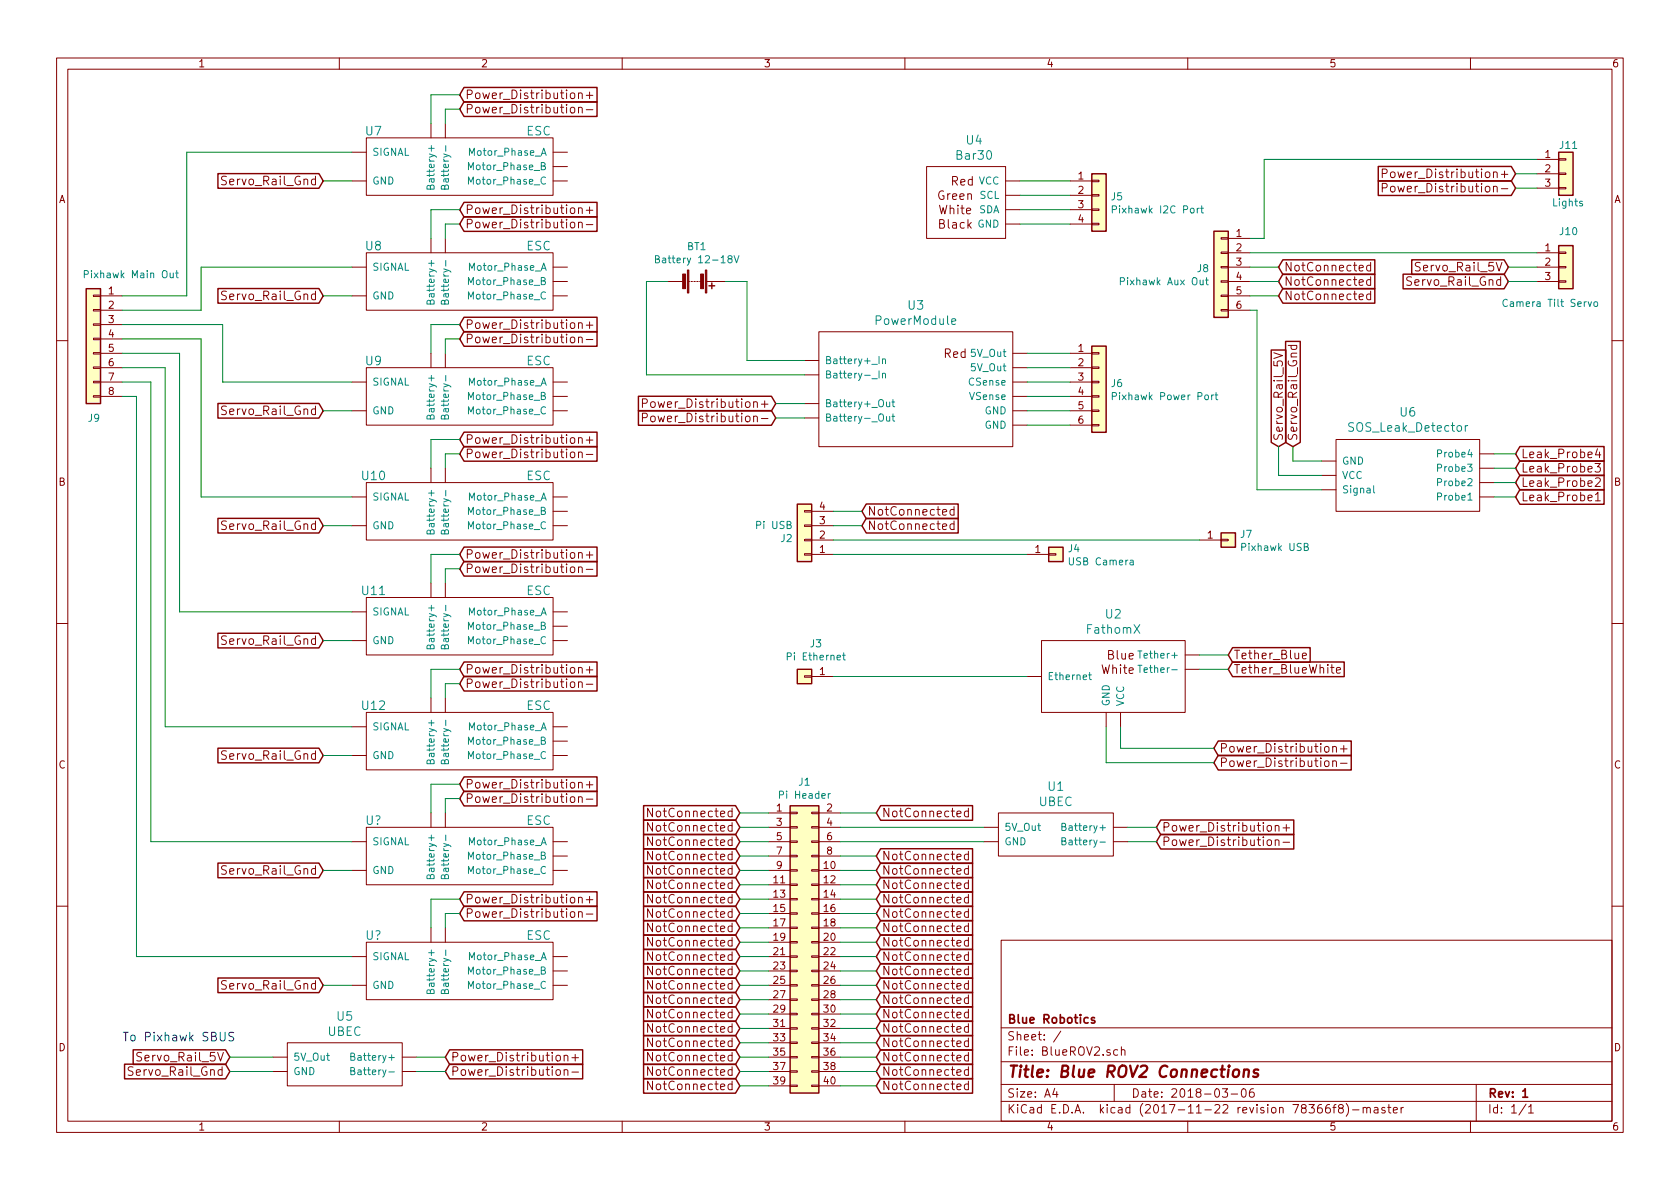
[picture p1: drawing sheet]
<svg xmlns="http://www.w3.org/2000/svg" width="297mm" height="210mm" viewBox="0 0 297 210" stroke-linecap="round" stroke-linejoin="round" font-family="sans-serif">
<g fill="none" stroke="#840000" stroke-width=".18">
<path d="M10 10.3h277v189.9h-277zM12 12.2h273v186.1h-273zM60 10.3v1.9M100.9 19.1l.2-.1 .5 .1v.6l-.1 .2-.4 .1-.2-.2zM102.3 16.6l.1-.1a.37 .37 0 0 1 .5 .1v.8M102.3 19.1l.1-.1a.37 .37 0 0 1 .5 .2v.8M102.3 16.4v1M102.3 19v1M103.7 16.9h1.1M103.7 19.4h1.1M104.2 16.3v1.1M110 10.3v1.9"/>
<path d="M160 10.3v1.9M210 10.3v1.9M260 10.3v1.9M40 31.2h-.6l-.2 .1v.4l.7 .3 .1 .4-.2 .3-.6-.1M62.2 32h2.6M62.2 26.9h2.6M64.8 24.4h33v10.1h-33zM76.2 21.8v2.6M78.7 21.8v2.6M97.8 32h2.5M97.8 26.9h2.5M97.8 29.5h2.5"/>
<path d="M100.9 39.4l.2-.1 .5 .1v.6l-.1 .2-.4 .1-.2-.1zM102.3 36.9l.1-.1a.37 .37 0 0 1 .5 .2v.8M102.3 39.4h.1a.37 .37 0 0 1 .5 .1v.8M102.3 36.7v1.1M102.3 39.3v1M103.7 37.2h1.1M103.7 39.7h1.1M104.2 36.6v1.2M163.8 29.5h14v12.7h-14zM177.8 32h2.5M177.8 34.5h2.5M177.8 37.1h2.5"/>
<path d="M177.8 39.6h2.5M189.2 32h3.8M189.2 34.5h3.8M189.2 37.1h3.8M189.2 39.6h3.8M193 39.5h1.3v.2h-1.3zM193 37h1.3v.2h-1.3zM193 34.4h1.3v.3h-1.3zM193 31.9h1.3v.2h-1.3zM244.4 30.7l.7-.1 .2-.2-.1-.4-.2-.1h-.6v1.5M244.4 33.2l.7-.1 .2-.2-.1-.3-.2-.2h-.6v1.6M245.9 33.1l.3-.2 .4 .2 .1 .5-.2 .3-.3 .1-.3-.2z"/>
<path d="M265.5 30.8h1.1M265.5 33.4h1.1M271.8 28.2h3.8M271.8 30.7h3.8M271.8 33.3h3.8M275.6 33.1h1.3v.3h-1.3zM275.6 30.6h1.3v.3h-1.3zM275.6 28.1h1.3v.2h-1.3zM16.5 59.8h1.3v.3h-1.3zM16.5 57.3h1.3v.2h-1.3zM16.5 54.7h1.3v.3h-1.3zM16.5 52.2h1.3v.2h-1.3z"/>
<path d="M17.8 52.3h3.8M17.8 54.9h3.8M17.8 57.4h3.8M17.8 59.9h3.8M40 51.6l-.6-.1-.2 .1v.5l.7 .2 .1 .4-.2 .3-.6-.1M62.2 52.3h2.6M62.2 47.2h2.6M64.8 44.7h33v10.2h-33zM76.2 42.2v2.5M78.7 42.2v2.5M97.8 52.3h2.5M97.8 47.2h2.5"/>
<path d="M97.8 49.8h2.5M100.9 59.7l.2-.1 .5 .1v.6l-.1 .2-.4 .1-.2-.1zM102.3 57.2l.1-.1a.37 .37 0 0 1 .5 .2v.8M102.3 59.7h.1a.37 .37 0 0 1 .5 .1v.8M102.3 57.1v1M102.3 59.6v1M103.7 57.5h1.1M104.2 56.9v1.2M118.1 49.8h2.5M121.7 49.8h.2M122.2 49.8h.2M122.7 49.8h.2"/>
<path d="M123.2 49.8h.2M123.7 49.8h.3M125 49.8h3.3M144.8 58.7h34.3v20.3h-34.3zM215.9 54.7h1.3v.3h-1.3zM215.9 52.2h1.3v.2h-1.3zM215.9 49.7h1.3v.2h-1.3zM215.9 47.1h1.3v.3h-1.3zM215.9 44.6h1.3v.2h-1.3zM215.9 42h1.3v.3h-1.3zM217.2 52.3h3.8M217.2 54.9h3.8"/>
<path d="M217.2 42.2h3.8M217.2 44.7h3.8M217.2 47.2h3.8M217.2 49.8h3.8M242.3 47l-.4-.1-.3 .3v.4l.2 .2h.5M242.3 49.5l-.4-.1-.3 .3v.5l.2 .2h.5M242.3 52.1l-.4-.1-.3 .3v.4l.2 .2h.5M242.3 46.4v1.5M242.3 48.9v1.6M242.3 51.5v1.5M249.6 49l-.6-.1-.2 .2v.4l.7 .3 .1 .4-.3 .3-.6-.1M251.1 46.5l-.6-.1-.2 .1v.5l.7 .3 .1 .3-.3 .3-.6-.1"/>
<path d="M271.8 44.7h3.8M271.8 47.2h3.8M271.8 49.8h3.8M275.6 49.7h1.3v.2h-1.3zM275.6 47.1h1.3v.3h-1.3zM275.6 44.6h1.3v.2h-1.3zM10 60.2h2M16.5 70h1.3v.2h-1.3zM16.5 67.4h1.3v.3h-1.3zM16.5 64.9h1.3v.2h-1.3zM16.5 62.4h1.3v.2h-1.3zM17.8 62.5h3.8"/>
<path d="M17.8 65h3.8M17.8 67.6h3.8M17.8 70.1h3.8M40 71.9l-.6-.1-.2 .1v.5l.7 .3 .1 .3-.2 .3-.6-.1M62.2 67.6h2.6M62.2 72.6h2.6M64.8 65h33v10.2h-33zM76.2 62.5v2.5M78.7 62.5v2.5M97.8 67.6h2.5M97.8 70.1h2.5M97.8 72.6h2.5"/>
<path d="M102.3 77.5h.1a.37 .37 0 0 1 .5 .1v.8M102.3 77.4v1M102.3 79.9v1M103.7 60h1.1M103.7 77.8h1.1M104.2 77.2v1.2M113.6 71.3l.7-.1 .2-.2-.1-.3-.2-.2h-.6v1.6M113.6 73.9l.7-.1 .2-.2-.1-.4-.2-.1h-.6v1.5M115.1 73.7l.2-.1 .5 .1v.6l-.1 .2-.4 .1-.2-.2zM134.6 71.5h1.2M134.6 74h1.2M142.2 63.7h2.6"/>
<path d="M142.2 71.4h2.6M142.2 66.3h2.6M142.2 73.9h2.6M179.1 62.5h2.5M179.1 65h2.5M179.1 67.6h2.5M179.1 70.1h2.5M179.1 72.6h2.5M179.1 75.2h2.5M189.2 62.5h3.8M189.2 65h3.8M189.2 67.6h3.8"/>
<path d="M189.2 70.1h3.8M189.2 72.6h3.8M189.2 75.2h3.8M193 75.1h1.3v.2h-1.3zM193 72.5h1.3v.3h-1.3zM193 70h1.3v.2h-1.3zM193 67.4h1.3v.3h-1.3zM193 64.9h1.3v.2h-1.3zM193 62.4h1.3v.2h-1.3zM225.2 62.4l1.5 .5-1.5 .5M227.8 61.1h1.5M228.3 61.1v.4l.1 .2h.7a.48 .48 0 0 0 .1-.6"/>
<path d="M236.2 77.7h25.4v12.7h-25.4zM282.4 79.3l-.3 1.1h.9M282.8 79.9v1M285 60.2h2M40 92.2l-.6-.1-.2 .1v.5l.7 .3 .1 .3-.2 .3h-.6M62.2 93h2.6M62.2 87.9h2.6M64.8 85.3h33v10.2h-33zM76.2 82.8v2.5M78.7 82.8v2.5M97.8 93h2.5M97.8 90.4h2.5"/>
<path d="M97.8 87.9h2.5M100.9 80.1l.2-.2 .5 .2v.5l-.1 .3h-.4l-.2-.1zM102.3 80.1l.1-.1a.37 .37 0 0 1 .5 .1v.8M102.3 97.8h.1a.37 .37 0 0 1 .5 .1v.8M102.3 97.7v1M103.7 80.4h1.1M103.7 98.1h1.1M104.2 97.6v1.1M142.2 90.3h1.3v.2h-1.3zM142.2 92.8h1.3v.3h-1.3zM142.2 95.4h1.3v.2h-1.3zM142.2 97.9h1.3v.3h-1.3z"/>
<path d="M143.5 98h3.8M143.5 95.5h3.8M143.5 93h3.8M143.5 90.4h3.8M168.7 92.7l-.5-.1-.2 .3v.4l.1 .3h.6M168.7 90.2l-.5-.1-.2 .3v.4l.1 .2h.6M168.7 89.6v1.5M168.7 92.1v1.5M181.6 98h3.8M185.4 97.9h1.3v.3h-1.3zM212.1 95.5h3.8M215.9 95.4h1.3v.2h-1.3z"/>
<path d="M233.7 81.5h2.5M233.7 86.6h2.5M233.7 84.1h2.5M261.6 87.9h2.6M261.6 85.3h2.6M261.6 82.8h2.6M261.6 80.3h2.6M282 82h1l-.6 .5 .5 .2v.6l-.2 .2h-.5l-.2-.2M282.1 87.5l.4-.5v1.6M282.1 84.6l.6-.1 .2 .1 .1 .3-1 1.1h1M282.1 88.6h.9M10 110.3h2"/>
<path d="M40 112.5l-.6-.1-.2 .2v.4l.7 .3 .1 .4-.2 .3-.6-.1M62.2 113.3h2.6M62.2 108.2h2.6M64.8 105.7h33v10.1h-33zM76.2 103.1v2.6M78.7 103.1v2.6M97.8 113.3h2.5M97.8 108.2h2.5M97.8 110.7h2.5M100.9 100.4l.2-.2 .5 .2v.6l-.1 .2-.4 .1-.2-.2zM102.3 100.4l.1-.1a.37 .37 0 0 1 .5 .2v.8M102.3 118.2l.1-.1a.37 .37 0 0 1 .5 .1v.8"/>
<path d="M102.3 100.2v1.1M102.3 118v1M103.7 100.7h1.1M103.7 118.5h1.1M104.2 117.9v1.1M142.2 119.5h1.3v.3h-1.3zM143.5 119.6h3.8M181.6 119.6h2.5M184.1 113.3h25.4v12.7h-25.4zM209.5 115.8h2.6M209.5 118.4h2.6M230.3 116l.7-.2-.1-.2-.4-.1-.2 .2 .1 .7h.5"/>
<path d="M235.3 118h.6M235.5 117.5v1.3l.1 .2h.3M236.3 118.5l.7-.1v-.3l-.5-.1-.2 .2 .1 .8h.6M285 110.3h2M40 132.8h-.6l-.2 .1v.4l.7 .3 .1 .4-.2 .3-.6-.1M62.2 133.6h2.6M62.2 128.5h2.6M64.8 126h33v10.1h-33zM76.2 123.4v2.6M78.7 123.4v2.6M97.8 133.6h2.5M97.8 128.5h2.5"/>
<path d="M97.8 131.1h2.5M100.9 120.7l.2-.1 .5 .1v.6l-.1 .2-.4 .1-.2-.2zM102.3 120.7l.1-.1a.37 .37 0 0 1 .5 .2v.8M102.3 138.5l.1-.1a.37 .37 0 0 1 .5 .2v.8M102.3 120.6v1M102.3 138.3v1.1M103.7 121h1.1M103.7 138.8h1.1M104.2 138.2v1.2M195.6 126v2.5M198.1 126v2.5M234.3 134.7l.2-.2 .4 .2 .1 .5-.2 .3-.3 .1-.2-.2z"/>
<path d="M235.6 132.1h.1a.37 .37 0 0 1 .6 .1v.8M235.6 134.7l.1-.1a.37 .37 0 0 1 .6 .1v.9M235.6 132v1M235.6 134.5v1.1M237 132.4h1.2M237 135h1.2M237.6 131.8v1.2M40 153.2l-.6-.1-.2 .1v.5l.7 .2 .1 .4-.2 .3-.6-.1M62.2 148.8h2.6M62.2 153.9h2.6M64.8 146.3h33v10.2h-33zM76.2 143.8v2.5"/>
<path d="M78.7 143.8v2.5M97.8 148.8h2.5M97.8 151.4h2.5M97.8 153.9h2.5M100.9 141l.2-.1 .5 .1v.6l-.1 .2-.4 .1-.2-.1zM102.3 141h.1a.37 .37 0 0 1 .5 .1v.8M102.3 158.8l.1-.1a.37 .37 0 0 1 .5 .2v.8M102.3 140.9v1M102.3 158.7v1M103.7 141.3h1.1M103.7 159.1h1.1M104.2 158.5v1.2"/>
<path d="M115.4 142.9v1.5l-.9-1.5v1.5M115.4 145.5v1.5l-.9-1.5v1.5M115.4 148v1.5l-.9-1.5v1.5M115.4 150.5v1.6l-.9-1.6v1.6M115.4 153.1v1.5l-.9-1.5v1.5M115.4 155.6v1.5l-.9-1.5v1.5M115.4 158.2v1.5l-.9-1.5v1.5M135.9 143.8h3.8M135.9 146.3h3.8M135.9 148.8h3.8M135.9 151.4h3.8M135.9 153.9h3.8"/>
<path d="M135.9 156.5h3.8M135.9 159h3.8M139.7 158.9h1.3v.2h-1.3zM139.7 156.3h1.3v.3h-1.3zM139.7 153.8h1.3v.2h-1.3zM139.7 151.3h1.3v.2h-1.3zM139.7 148.7h1.3v.3h-1.3zM139.7 146.2h1.3v.2h-1.3zM139.7 143.6h1.3v.3h-1.3zM143.5 158.9h1.3v.2h-1.3zM143.5 156.3h1.3v.3h-1.3zM143.5 153.8h1.3v.2h-1.3z"/>
<path d="M143.5 151.3h1.3v.2h-1.3zM143.5 148.7h1.3v.3h-1.3zM143.5 146.2h1.3v.2h-1.3zM143.5 143.6h1.3v.3h-1.3zM144.8 143.8h3.8M144.8 146.3h3.8M144.8 148.8h3.8M144.8 151.4h3.8M144.8 153.9h3.8M144.8 156.5h3.8M144.8 159h3.8M171.2 158.7h-.4l-.3 .2v.5l.2 .2h.5"/>
<path d="M171.2 156.2l-.4-.1-.3 .3v.4l.2 .3h.5M171.2 153.7l-.4-.1-.3 .3v.4l.2 .2h.5M171.2 151.1l-.4-.1-.3 .3v.5l.2 .2h.5M171.2 143.5l-.4-.1-.3 .3v.4l.2 .3h.5M171.2 142.9v1.5M171.2 150.5v1.6M171.2 153.1v1.5M171.2 155.6v1.5M171.2 158.2v1.5M174 146.3h2.5M174 148.8h2.5M176.5 143.8h20.3v7.6h-20.3z"/>
<path d="M196.8 146.3h2.6M196.8 148.8h2.6M224.1 148.6l.2-.1 .5 .1v.6l-.1 .2-.4 .1-.2-.1zM225.5 146.1l.1-.1a.37 .37 0 0 1 .5 .2v.8M225.5 148.6h.1a.37 .37 0 0 1 .5 .1v.8M225.5 146v1M225.5 148.5v1M226.8 146.4h1.2M226.8 148.9h1.2M227.4 145.8v1.2M10 160.2h2M40 173.5l-.6-.1-.2 .1v.5l.7 .3 .1 .3-.2 .3-.6-.1"/>
<path d="M62.2 169.2h2.6M62.2 174.2h2.6M64.8 166.6h33v10.2h-33zM76.2 164.1v2.5M78.7 164.1v2.5M97.8 169.2h2.5M97.8 171.7h2.5M97.8 174.2h2.5M100.9 161.3l.2-.1 .5 .1v.6l-.1 .2-.4 .1-.2-.1zM102.3 161.3h.1a.37 .37 0 0 1 .5 .1v.8M102.3 161.2v1M103.7 161.6h1.1"/>
<path d="M115.4 160.7v1.5l-.9-1.5v1.5M115.4 163.2v1.6l-.9-1.6v1.6M115.4 165.8v1.5l-.9-1.5v1.5M115.4 168.3v1.5l-.9-1.5v1.5M115.4 170.9v1.5l-.9-1.5v1.5M115.4 173.4v1.5l-.9-1.5v1.5M115.4 175.9v1.6l-.9-1.6v1.6M115.4 178.5v1.5l-.9-1.5v1.5M135.9 166.6h3.8M135.9 179.3h3.8M135.9 169.2h3.8M135.9 171.7h3.8"/>
<path d="M135.9 161.5h3.8M135.9 174.2h3.8M135.9 164.1h3.8M135.9 176.8h3.8M139.7 179.2h1.3v.2h-1.3zM139.7 176.7h1.3v.2h-1.3zM139.7 174.1h1.3v.3h-1.3zM139.7 171.6h1.3v.2h-1.3zM139.7 169h1.3v.3h-1.3zM139.7 166.5h1.3v.2h-1.3zM139.7 164h1.3v.2h-1.3zM139.7 161.4h1.3v.3h-1.3z"/>
<path d="M143.5 179.2h1.3v.2h-1.3zM143.5 176.7h1.3v.2h-1.3zM143.5 174.1h1.3v.3h-1.3zM143.5 171.6h1.3v.2h-1.3zM143.5 169h1.3v.3h-1.3zM143.5 166.5h1.3v.2h-1.3zM143.5 164h1.3v.2h-1.3zM143.5 161.4h1.3v.3h-1.3zM144.8 166.6h3.8M144.8 179.3h3.8M144.8 169.2h3.8M144.8 171.7h3.8"/>
<path d="M144.8 161.5h3.8M144.8 174.2h3.8M144.8 164.1h3.8M144.8 176.8h3.8M171.2 179.1l-.4-.1-.3 .3v.4l.2 .2h.5M171.2 176.5l-.4-.1-.3 .3v.5l.2 .2h.5M171.2 174l-.4-.1-.3 .3v.4l.2 .2h.5M171.2 171.4h-.4l-.3 .2v.5l.2 .2h.5M171.2 168.9l-.4-.1-.3 .3v.4l.2 .3h.5M171.2 166.4l-.4-.1-.3 .3v.4l.2 .2h.5M171.2 163.8l-.4-.1-.3 .3v.5l.2 .2h.5M171.2 161.3l-.4-.1-.3 .3v.4l.2 .2h.5"/>
<path d="M171.2 160.7v1.5M171.2 163.2v1.6M171.2 165.8v1.5M171.2 168.3v1.5M171.2 170.9v1.5M171.2 173.4v1.5M171.2 175.9v1.6M171.2 178.5v1.5M177 166.3h108v32h-108zM285 160.2h2M23.5 188.7l-.6-.1-.2 .2v.4l.7 .3 .1 .4-.3 .3-.5-.1M25 186.2l-.5-.1-.2 .1v.5l.6 .3 .1 .3-.2 .3-.6-.1"/>
<path d="M48.3 186.9h2.5M48.3 189.5h2.5M50.8 184.4h20.3v7.6h-20.3zM60 198.3v1.9M71.1 186.9h2.6M71.1 189.5h2.6M98.4 189.3l.2-.2 .4 .2 .1 .6-.1 .2-.4 .1-.2-.2zM99.7 186.7h.1a.37 .37 0 0 1 .6 .1v.8M99.7 189.3l.1-.1a.37 .37 0 0 1 .6 .2v.8M99.7 186.6v1M99.7 189.1v1.1M101.1 187h1.2"/>
<path d="M101.1 189.6h1.2M101.7 186.5v1.1M110 198.3v1.9M115.4 181v1.5l-.9-1.5v1.5M115.4 183.6v1.5l-.9-1.5v1.5M115.4 186.1v1.5l-.9-1.5v1.5M115.4 188.6v1.6l-.9-1.6v1.6M115.4 191.2v1.5l-.9-1.5v1.5M135.9 192h3.8M135.9 181.9h3.8M135.9 184.4h3.8M135.9 186.9h3.8"/>
<path d="M135.9 189.5h3.8M139.7 191.9h1.3v.2h-1.3zM139.7 189.4h1.3v.2h-1.3zM139.7 186.8h1.3v.3h-1.3zM139.7 184.3h1.3v.2h-1.3zM139.7 181.7h1.3v.3h-1.3zM143.5 191.9h1.3v.2h-1.3zM143.5 189.4h1.3v.2h-1.3zM143.5 186.8h1.3v.3h-1.3zM143.5 184.3h1.3v.2h-1.3zM143.5 181.7h1.3v.3h-1.3zM144.8 192h3.8"/>
<path d="M144.8 181.9h3.8M144.8 184.4h3.8M144.8 186.9h3.8M144.8 189.5h3.8M160 198.3v1.9M171.2 191.8l-.4-.1-.3 .3v.4l.2 .2h.5M171.2 189.2l-.4-.1-.3 .3v.5l.2 .2h.5M171.2 186.7l-.4-.1-.3 .3v.4l.2 .2h.5M171.2 184.1h-.4l-.3 .2v.5l.2 .2h.5M171.2 181.6l-.4-.1-.3 .3v.4l.2 .3h.5M171.2 181v1.5M171.2 183.6v1.5"/>
<path d="M171.2 186.1v1.5M171.2 188.6v1.6M171.2 191.2v1.5M177 194.8h108M177 191.8h108M177 187.8h108M177 181.8h108M186.5 192.5l-.4 1h1M186.8 193v1M187.6 182.3l-1.3 2M197 191.8v3M197.6 185.7l-.4-.1-.3 .3 .1 .6 .2 .1 .4-.1"/>
<path d="M198.3 185.7a.37 .37 0 0 1 .6 .1v.8M198.3 185.1v1.5M210 198.3v1.9M216.1 192.5h.9l-.4 .6 .4 .1v.7l-.2 .1-.7-.1M217.7 193.5h1.1M219.6 192.7l.4-.2a.94 .94 0 0 1 0 1.5 .82 .82 0 0 1-.4-1.3zM221.6 192.5a.59 .59 0 0 0-.7 .7l.1 .7 .2 .1 .5-.1 .1-.5-.2-.2-.4-.1-.3 .3M233.7 195.3a.59 .59 0 0 0-.8 .7l.1 .7 .2 .1 .5-.1 .1-.5-.1-.2-.5-.1-.3 .3M235.1 195.3a.59 .59 0 0 0-.7 .7v.7l.2 .1 .6-.1v-.5l-.1-.2-.5-.1-.2 .3M235.7 195.8h.5M236.2 195.3l-.3 .2v1.3M236.9 196l-.2-.3v-.2l.2-.2 .5 .1 .1 .2-.1 .2-.6 .2a.48 .48 0 0 0-.1 .7l.2 .1 .5-.1a.48 .48 0 0 0-.2-.7"/>
<path d="M238 195.1a1.79 1.79 0 0 1 0 2.3M239.1 196.3h1.2M241 196l.1-.1a.37 .37 0 0 1 .6 .1v.8M241 195.8v1M241.7 196l.2-.2 .3 .1 .1 .9M243 195.9h.6v.9M243.6 196.2l-.4 .1-.3 .2 .3 .3 .4-.1M244.9 195.9l-.4-.1-.2 .2 .1 .3 .5 .1v.3h-.6M245.4 195.8h.5M245.6 195.3v1.3l.3 .2M246.4 196.3l.7-.1-.1-.3-.4-.1-.2 .2v.7h.6M247.7 195.8v1"/>
<path d="M248.1 195.8l-.3 .2-.1 .1M260 198.3v1.9M261 191.8v6.5M269.8 195.2l-1.2 2M270.3 195.8l.4-.5v1.5M270.3 196.8h.8"/>
</g>
<path d="M193.5 180l-.3-.1-.2 .2v.3l.5 .1v.3h-.5M269.2 193l.5-.5v1.5M269.2 194h.9" fill="none" stroke="#840000" stroke-width=".3"/>
<path d="M218.3 189.2a.54 .54 0 0 1 .8 .3l-.1 .6a.56 .56 0 0 1-.5 .4 .56 .56 0 0 1-.5-.4v-.6zM220 189.3a.52 .52 0 0 1 .8 .1l-.1 1M220 189.1l-.2 1.3M222.5 189.2l-.5-.1-.2 .1-.1 .3 .2 .3 .5 .1 .1 .3-.2 .1-.2 .1-.5-.1" fill="none" stroke="#840000" stroke-width=".41"/>
<g fill="#ffffc2" stroke="#ffffc2" stroke-width=".18">
<path d="M193 61.2h2.6v15.2h-2.6z"/>
<path d="M193 30.7h2.6v10.2h-2.6z"/>
<path d="M15.2 51h2.6v20.4h-2.6z"/>
<path d="M214.6 40.9h2.6v15.2h-2.6z"/>
<path d="M275.6 43.4h2.5v7.6h-2.5z"/>
<path d="M275.6 26.9h2.5v7.6h-2.5z"/>
<path d="M139.7 142.5h5.1v50.8h-5.1z"/>
<path d="M141 89.1h2.5v10.2h-2.5z"/>
<path d="M141 118.4h2.5v2.5h-2.5z"/>
<path d="M185.4 96.8h2.6v2.5h-2.6z"/>
<path d="M215.9 94.2h2.5v2.6h-2.5z"/>
</g>
<g fill="none" stroke="#840000" stroke-width=".25">
<path d="M82 15.5h23.6v2.6h-23.6l-.7-1.3zM82 18h23.6v2.6h-23.6l-.7-1.3zM38.5 30.7h17.9l.7 1.3-.7 1.3h-17.9zM82 35.8h23.6v2.6h-23.6l-.7-1.3zM82 38.3h23.6v2.6h-23.6l-.7-1.3zM193 30.7h2.6v10.2h-2.6zM243.7 29.4h23.5l.8 1.3-.8 1.3h-23.5zM243.7 32h23.5l.8 1.3-.8 1.3h-23.5zM275.6 26.9h2.5v7.6h-2.5zM15.2 51h2.6v20.4h-2.6zM38.5 51h17.9l.7 1.3-.7 1.3h-17.9zM82 56.1h23.6v2.6h-23.6l-.7-1.3z"/>
<path d="M82 58.6h23.6v2.6h-23.6l-.7-1.3zM125.3 50.5h1.1M125.9 50v1M214.6 40.9h2.6v15.2h-2.6zM226.8 45.9h16.3v2.6h-16.3l-.7-1.3zM226.8 48.5h16.3v2.6h-16.3l-.7-1.3zM226.8 51h16.3v2.6h-16.3l-.7-1.3zM248.1 48.5h17.8l.8 1.3-.8 1.3h-17.8zM249.6 45.9h16.3l.8 1.3-.8 1.3h-16.3zM275.6 43.4h2.5v7.6h-2.5zM38.5 71.3h17.9l.7 1.3-.7 1.3h-17.9zM82 76.4h23.6v2.6h-23.6l-.7-1.3z"/>
<path d="M82 79h23.6v2.6h-23.6l-.7-1.3zM112.9 70.1h23.5l.8 1.3-.8 1.3h-23.5zM112.9 72.6h23.5l.8 1.3-.8 1.3h-23.5zM193 61.2h2.6v15.2h-2.6zM224.8 61.9h2.6v16.3l-1.3 .8-1.3-.8zM227.3 60.4h2.6v17.8l-1.3 .8-1.3-.8zM268.7 79h14.9v2.6h-14.9l-.7-1.3zM38.5 91.7h17.9l.7 1.3-.7 1.3h-17.9zM82 96.7h23.6v2.6h-23.6l-.7-1.3zM82 99.3h23.6v2.6h-23.6l-.7-1.3zM141 89.1h2.5v10.2h-2.5zM153.2 91.7h16.2v2.6h-16.2l-.8-1.3z"/>
<path d="M153.2 89.1h16.2v2.6h-16.2l-.8-1.3zM185.4 96.8h2.6v2.5h-2.6zM215.9 94.2h2.5v2.6h-2.5zM268.7 86.6h14.9v2.6h-14.9l-.7-1.3zM268.7 84h14.9v2.6h-14.9l-.7-1.3zM268.7 81.5h14.9v2.6h-14.9l-.7-1.3zM38.5 112h17.9l.7 1.3-.7 1.3h-17.9zM82 117.1h23.6v2.6h-23.6l-.7-1.3zM82 119.6h23.6v2.6h-23.6l-.7-1.3zM141 118.4h2.5v2.5h-2.5zM217.9 114.5h13.7v2.6h-13.7l-.7-1.3zM217.9 117.1h19.8v2.6h-19.8l-.7-1.3z"/>
<path d="M38.5 132.3h17.9l.7 1.3-.7 1.3h-17.9zM82 137.4h23.6v2.6h-23.6l-.7-1.3zM82 139.9h23.6v2.6h-23.6l-.7-1.3zM215.4 131h23.5v2.6h-23.5l-.8-1.3zM215.4 133.6h23.5v2.6h-23.5l-.8-1.3zM38.5 152.6h17.9l.7 1.3-.7 1.3h-17.9zM82 157.7h23.6v2.6h-23.6l-.7-1.3zM113.8 142.5h16.2l.8 1.3-.8 1.3h-16.2zM113.8 145h16.2l.8 1.3-.8 1.3h-16.2zM113.8 147.5h16.2l.8 1.3-.8 1.3h-16.2zM113.8 150.1h16.2l.8 1.3-.8 1.3h-16.2zM113.8 152.6h16.2l.8 1.3-.8 1.3h-16.2z"/>
<path d="M113.8 155.2h16.2l.8 1.3-.8 1.3h-16.2zM113.8 157.7h16.2l.8 1.3-.8 1.3h-16.2zM139.7 142.5h5.1v50.8h-5.1zM155.7 157.7h16.3v2.6h-16.3l-.8-1.3zM155.7 155.2h16.3v2.6h-16.3l-.8-1.3zM155.7 152.6h16.3v2.6h-16.3l-.8-1.3zM155.7 150.1h16.3v2.6h-16.3l-.8-1.3zM155.7 142.5h16.3v2.6h-16.3l-.8-1.3zM205.2 145h23.6v2.6h-23.6l-.7-1.3zM205.2 147.5h23.6v2.6h-23.6l-.7-1.3zM38.5 172.9h17.9l.7 1.3-.7 1.3h-17.9zM82 160.2h23.6v2.6h-23.6l-.7-1.3z"/>
<path d="M113.8 160.2h16.2l.8 1.3-.8 1.3h-16.2zM113.8 162.8h16.2l.8 1.3-.8 1.3h-16.2zM113.8 165.3h16.2l.8 1.3-.8 1.3h-16.2zM113.8 167.9h16.2l.8 1.3-.8 1.3h-16.2zM113.8 170.4h16.2l.8 1.3-.8 1.3h-16.2zM113.8 172.9h16.2l.8 1.3-.8 1.3h-16.2zM113.8 175.5h16.2l.8 1.3-.8 1.3h-16.2zM113.8 178h16.2l.8 1.3-.8 1.3h-16.2zM155.7 178h16.3v2.6h-16.3l-.8-1.3zM155.7 175.5h16.3v2.6h-16.3l-.8-1.3zM155.7 172.9h16.3v2.6h-16.3l-.8-1.3zM155.7 170.4h16.3v2.6h-16.3l-.8-1.3z"/>
<path d="M155.7 167.9h16.3v2.6h-16.3l-.8-1.3zM155.7 165.3h16.3v2.6h-16.3l-.8-1.3zM155.7 162.8h16.3v2.6h-16.3l-.8-1.3zM155.7 160.2h16.3v2.6h-16.3l-.8-1.3zM22 188.2h17.9l.7 1.3-.7 1.3h-17.9zM23.5 185.6h16.4l.7 1.3-.7 1.3h-16.4zM79.5 185.6h23.5v2.6h-23.5l-.8-1.3zM79.5 188.2h23.5v2.6h-23.5l-.8-1.3zM113.8 180.6h16.2l.8 1.3-.8 1.3h-16.2zM113.8 183.1h16.2l.8 1.3-.8 1.3h-16.2zM113.8 185.6h16.2l.8 1.3-.8 1.3h-16.2zM113.8 188.2h16.2l.8 1.3-.8 1.3h-16.2z"/>
<path d="M113.8 190.7h16.2l.8 1.3-.8 1.3h-16.2zM155.7 190.7h16.3v2.6h-16.3l-.8-1.3zM155.7 188.2h16.3v2.6h-16.3l-.8-1.3zM155.7 185.6h16.3v2.6h-16.3l-.8-1.3zM155.7 183.1h16.3v2.6h-16.3l-.8-1.3zM155.7 180.6h16.3v2.6h-16.3l-.8-1.3z"/>
</g>
<g fill="none" stroke="#008484" stroke-width=".18">
<path d="M76.1 33l.2-.3h.2l.3 .3v.4h-1.3l.1-.6 .4 .1 .1 .5M78.6 33l.3-.3h.2l.2 .3v.4h-1.3l.2-.6 .4 .1v.5M82.8 30v-1.3l.5 1 .4-1v1.3M82.8 32.6v-1.3l.5 .9 .4-.9v1.3M196.7 37.1l.7-.1v-.5l-.7-.1v1.3M211.7 36.8v.9M212 36.8l-.3 .3M212.3 36.8h.5M212.5 36.4v1.1l.3 .2M14.9 48.5l.7-.1v-.4l-.2-.2h-.5v1.3M30.1 48.3v.8h.4l.1-.1M30.6 48.3v.8"/>
<path d="M31 48.3h.5M31.2 47.8v1.1l.3 .2M76.1 53.3l.2-.3h.2l.3 .3v.5h-1.3l.1-.6h.4l.1 .6M78.6 53.3l.3-.3h.2l.2 .3v.5h-1.3l.2-.6h.4v.6M82.8 50.3v-1.2l.5 .9 .4-.9v1.2M82.8 52.9v-1.3l.5 .9 .4-.9v1.3M115.9 45.8h.5l.2-.2-.1-.3-.6-.1v1.3h.5l.2-.2v-.3l-.3-.2M129 45.8l-.3-.3 .1-.2 .2-.1 .4 .1v.3l-.6 .2-.1 .2v.2l.3 .3 .3-.1 .1-.2v-.3l-.2-.1M129.8 45.2l.4 1.3 .5-1.3M168.3 56.9l.7-.2-.1-.3h-.4l-.2 .2v.7h.6M198.1 49.8l.6-.1 .1-.2v-.3l-.2-.1h-.5v1.3M212.2 49.5v.8l.3 .1 .2-.2"/>
<path d="M212.7 49.5v.9M213.2 49.5h.4M213.3 49.1v1.1l.3 .2M266.5 53.1a.6 .6 0 0 0-.8 .4 .6 .6 0 0 0 .6 .7l.2-.1M281.9 53.5l.2-.1h.3l.1 .2-.1 .5-.3 .1-.2-.1zM76.1 73.7l.2-.4h.2l.3 .3v.5h-1.3l.1-.6h.4l.1 .6M78.6 73.7l.3-.4h.2l.2 .3v.5h-1.3l.2-.6h.4v.6M82.8 70.7v-1.3l.5 .9 .4-.9v1.3M82.8 73.2v-1.3l.5 .9 .4-.9v1.3M154.2 67h.9M155.4 63v1.3M155.4 65.6v1.2"/>
<path d="M156 63.6l.2-.1h.3l.1 .8M156 66.1l.2-.1 .3 .1 .1 .7M156 63.5v.8M156 66v.8M156.7 71.1l.1 .8h.3l.2-.1M156.7 73.6l.1 .8 .3 .1 .2-.2M157.3 71.1v.8M157.3 73.6v.9M157.7 71.1h.5M157.7 73.6h.5M157.9 70.7v1l.3 .2M157.9 73.2v1.1l.3 .2"/>
<path d="M196.7 70.1l.7-.1v-.5l-.7-.1v1.3M214.2 69.8v.9M214.6 69.8l-.4 .3M214.8 69.8h.5M215 69.4v1.1l.3 .2M259.1 75.3v1M259.5 75.3h-.3l-.1 .2M76.1 94l.2-.3h.2l.3 .2v.5h-1.3l.1-.6h.4l.1 .6M78.6 94l.3-.3h.2l.2 .2v.5h-1.3l.2-.6h.4v.6M82.8 91v-1.3l.5 .9 .4-.9v1.3M82.8 93.5v-1.3l.5 1 .4-1v1.3M199.8 99.1h.5l.1 .8"/>
<path d="M200.4 99.4h-.5l-.1 .2 .1 .3 .5-.1M230.6 96.7l.6-.1v-.4l-.6-.1v1.3h.5l.2-.3v-.2l-.3-.2M242.9 85.9v1.1l.2 .2M76.1 114.3l.2-.3h.2l.3 .2v.5h-1.3l.1-.6 .4 .1 .1 .5M78.6 114.3l.3-.3h.2l.2 .2v.5h-1.3l.2-.6 .4 .1v.5M82.8 111.3v-1.3l.5 .9 .4-.9v1.3M82.8 113.8v-1.2l.5 .9 .4-.9v1.2M149 115.9h.5M149.2 115.4v1.1l.3 .2M192.5 119.3h.5M192.7 118.9v1.1l.3 .2M201.2 115.1h.7"/>
<path d="M201.2 117.6h.7M201.5 117.6v1.3M76.1 134.6l.2-.3h.2l.3 .3v.4h-1.3l.1-.6 .4 .1 .1 .5M78.6 134.6l.3-.3h.2l.2 .3v.4h-1.3l.2-.6 .4 .1v.5M82.8 131.6v-1.3l.5 1 .4-1v1.3M82.8 134.2v-1.3l.5 .9 .4-.9v1.3M76.1 154.9l.2-.3h.2l.3 .3v.5h-1.3l.1-.6h.4l.1 .6M78.6 154.9l.3-.3h.2l.2 .3v.5h-1.3l.2-.6h.4v.6M82.8 151.9v-1.2l.5 .9 .4-.9v1.2M82.8 154.5v-1.3l.5 .9 .4-.9v1.3M146.8 140.3l-.3 .3M187.8 146.2l.5-.1 .1-.4-.6-.1v1.3h.4l.3-.3v-.2l-.3-.2"/>
<path d="M187.8 148.7h.5l.1-.4-.6-.2v1.3h.4l.3-.2v-.2l-.3-.3M76.1 175.3l.2-.4h.2l.3 .3v.5h-1.3l.1-.6h.4l.1 .6M78.6 175.3l.3-.4h.2l.2 .3v.5h-1.3l.2-.6h.4v.6M82.8 172.3v-1.3l.5 .9 .4-.9v1.3M82.8 174.8v-1.3l.5 .9 .4-.9v1.3M62 186.8h.6v-.4l-.6-.2v1.3h.5l.3-.2v-.2l-.3-.3M62 189.4l.6-.1v-.4l-.6-.1v1.2h.5l.3-.2v-.2l-.3-.2"/>
</g>
<g fill="#840000" stroke="#840000" stroke-width=".18">
<path d="M121.5 47.7h.3v4.1h-.3z"/>
<path d="M124.7 47.7h.3v4.1h-.3z"/>
<path d="M120.7 48.5h.5v2.5h-.5z"/>
<path d="M123.9 48.5h.5v2.5h-.5z"/>
</g>
<g fill="none" stroke="#008400" stroke-width=".18">
<path d="M81.3 19.3h-2.6v2.5M81.3 16.8h-5.1v5M57.1 32h5.1M62.2 26.9h-29.2v25.4h-11.4M81.3 39.6h-2.6v2.6M81.3 37.1h-5.1v5.1M180.3 32h8.9M180.3 39.6h8.9M180.3 37.1h8.9M180.3 34.5h8.9M268 30.7h3.8M268 33.3h3.8"/>
<path d="M271.8 28.2h-48.3v14h-2.5M21.6 59.9h14v28h26.6M21.6 57.4h17.8v10.2h22.8M57.1 52.3h5.1M62.2 47.2h-26.6v7.7h-14M81.3 59.9h-2.6v2.6M81.3 57.4h-5.1v5.1M118.1 49.8h-3.8v16.5h27.9M128.3 49.8h3.8v13.9h10.1M221 47.2h5.1M221 49.8h5.1M221 52.3h5.1"/>
<path d="M221 54.9h1.2v31.7h11.5M221 44.7h50.8M266.7 47.2h5.1M266.7 49.8h5.1M21.6 67.6h5.1v81.2h35.5M21.6 70.1h2.5v99.1h38.1M21.6 62.5h10.1v45.7h30.5M21.6 65h7.6v63.5h33M57.1 72.6h5.1M81.3 77.7h-5.1v5.1M137.2 71.4h5M137.2 73.9h5"/>
<path d="M181.6 72.6h7.6M181.6 62.5h7.6M181.6 65h7.6M181.6 67.6h7.6M181.6 70.1h7.6M181.6 75.2h7.6M226.1 79v5.1h7.6M228.6 79v2.5h5.1M57.1 93h5.1M81.3 98h-5.1v5.1M81.3 80.3h-2.6v2.5M147.3 93h5.1"/>
<path d="M147.3 98h34.3M147.3 95.5h64.8M147.3 90.4h5.1M264.2 80.3h3.8M264.2 87.9h3.8M264.2 82.8h3.8M264.2 85.3h3.8M57.1 113.3h5.1M81.3 100.6h-2.6v2.5M81.3 118.4h-5.1v5M147.3 119.6h34.3M212.1 118.4h5.1"/>
<path d="M212.1 115.8h5.1M57.1 133.6h5.1M81.3 120.9h-2.6v2.5M81.3 138.7h-5.1v5.1M195.6 128.5v6.4h19M198.1 128.5v3.8h16.5M57.1 153.9h5.1M81.3 159h-5.1v5.1M81.3 141.2h-2.6v2.6M130.8 143.8h5.1M130.8 146.3h5.1M130.8 148.8h5.1"/>
<path d="M130.8 151.4h5.1M130.8 153.9h5.1M130.8 156.5h5.1M130.8 159h5.1M148.6 143.8h6.3M148.6 146.3h25.4M148.6 148.8h25.4M148.6 151.4h6.3M148.6 153.9h6.3M148.6 156.5h6.3M148.6 159h6.3M199.4 146.3h5.1"/>
<path d="M199.4 148.8h5.1M57.1 174.2h5.1M81.3 161.5h-2.6v2.6M130.8 161.5h5.1M130.8 164.1h5.1M130.8 166.6h5.1M130.8 169.2h5.1M130.8 171.7h5.1M130.8 174.2h5.1M130.8 176.8h5.1M130.8 179.3h5.1M148.6 161.5h6.3"/>
<path d="M148.6 164.1h6.3M148.6 166.6h6.3M148.6 169.2h6.3M148.6 171.7h6.3M148.6 174.2h6.3M148.6 176.8h6.3M148.6 179.3h6.3M40.6 186.9h7.7M40.6 189.5h7.7M73.7 186.9h5M73.7 189.5h5M130.8 181.9h5.1"/>
<path d="M130.8 184.4h5.1M130.8 186.9h5.1M130.8 189.5h5.1M130.8 192h5.1M148.6 181.9h6.3M148.6 184.4h6.3M148.6 186.9h6.3M148.6 189.5h6.3M148.6 192h6.3"/>
</g>
<path d="M38.9 182.5l.1 1.4a.48 .48 0 0 0 .7 0l.1-1.4M41.3 182.6a.68 .68 0 0 0-.8 .1v.4l.7 .3 .1 .4-.3 .3-.5-.1" fill="none" stroke="#0000c2" stroke-width=".18"/>
<text font-size="2.8" fill="#840000" x="178" y="190.5">Title: Blue ROV2 Connections</text>
<g font-size="2.1" fill="#840000">
<text x="82.2" y="17.5">Power_Distribution+</text>
<text x="82.2" y="20.1">Power_Distribution-</text>
<text x="39.8" y="32.8">Servo_Rail_Gnd</text>
<text x="165.8" y="35.4">Green</text>
<text x="168.2" y="32.8">Red</text>
<text x="246.4" y="31.5">Power_Distribution+</text>
<text x="246.9" y="34">Power_Distribution-</text>
<text x="82.2" y="37.8">Power_Distribution+</text>
<text x="82.2" y="40.4">Power_Distribution-</text>
<text x="166" y="37.9">White</text>
<text x="166.1" y="40.4">Black</text>
<text x="39.8" y="53.1">Servo_Rail_Gnd</text>
<text x="227" y="48">NotConnected</text>
<text x="227" y="50.5">NotConnected</text>
<text x="227" y="53.1">NotConnected</text>
<text x="249.4" y="50.5">Servo_Rail_Gnd</text>
<text x="251" y="48">Servo_Rail_5V</text>
<text x="82.2" y="58.2">Power_Distribution+</text>
<text x="82.2" y="60.7">Power_Distribution-</text>
<text x="166.9" y="63.3">Red</text>
<text x="39.8" y="73.4">Servo_Rail_Gnd</text>
<text x="115.5" y="72.1">Power_Distribution+</text>
<text x="116.1" y="74.7">Power_Distribution-</text>
<text x="82.2" y="78.5">Power_Distribution+</text>
<text x="82.2" y="81">Power_Distribution-</text>
<text x="226.8" y="78.1" transform="rotate(-90 226.8 78.1)">Servo_Rail_5V</text>
<text x="229.4" y="78.1" transform="rotate(-90 229.4 78.1)">Servo_Rail_Gnd</text>
<text x="268.9" y="83.6">Leak_Probe3</text>
<text x="268.9" y="81">Leak_Probe4</text>
<text x="268.9" y="88.6">Leak_Probe1</text>
<text x="268.9" y="86.1">Leak_Probe2</text>
<text x="39.8" y="93.7">Servo_Rail_Gnd</text>
<text x="153.3" y="93.7">NotConnected</text>
<text x="153.3" y="91.2">NotConnected</text>
<text x="82.2" y="98.8">Power_Distribution+</text>
<text x="82.2" y="101.3">Power_Distribution-</text>
<text x="39.8" y="114">Servo_Rail_Gnd</text>
<text x="82.2" y="119.1">Power_Distribution+</text>
<text x="194.8" y="119.2">White</text>
<text x="195.9" y="116.6">Blue</text>
<text x="218.1" y="116.6">Tether_Blue</text>
<text x="218.1" y="119.1">Tether_BlueWhite</text>
<text x="82.2" y="121.7">Power_Distribution-</text>
<text x="39.8" y="134.4">Servo_Rail_Gnd</text>
<text x="215.5" y="133.1">Power_Distribution+</text>
<text x="215.5" y="135.6">Power_Distribution-</text>
<text x="82.2" y="139.4">Power_Distribution+</text>
<text x="82.2" y="142">Power_Distribution-</text>
<text x="115.4" y="144.5">NotConnected</text>
<text x="115.4" y="147.1">NotConnected</text>
<text x="115.4" y="149.6">NotConnected</text>
<text x="155.9" y="144.5">NotConnected</text>
<text x="205.4" y="147.1">Power_Distribution+</text>
<text x="205.4" y="149.6">Power_Distribution-</text>
<text x="39.8" y="154.7">Servo_Rail_Gnd</text>
<text x="115.4" y="152.1">NotConnected</text>
<text x="115.4" y="154.7">NotConnected</text>
<text x="155.9" y="154.7">NotConnected</text>
<text x="155.9" y="152.1">NotConnected</text>
<text x="82.2" y="159.8">Power_Distribution+</text>
<text x="115.4" y="157.2">NotConnected</text>
<text x="115.4" y="159.8">NotConnected</text>
<text x="155.9" y="159.8">NotConnected</text>
<text x="155.9" y="157.2">NotConnected</text>
<text x="82.2" y="162.3">Power_Distribution-</text>
<text x="115.4" y="162.3">NotConnected</text>
<text x="115.4" y="164.8">NotConnected</text>
<text x="115.4" y="167.4">NotConnected</text>
<text x="155.9" y="167.4">NotConnected</text>
<text x="155.9" y="164.8">NotConnected</text>
<text x="155.9" y="162.3">NotConnected</text>
<text x="115.4" y="169.9">NotConnected</text>
<text x="115.4" y="172.5">NotConnected</text>
<text x="155.9" y="172.5">NotConnected</text>
<text x="155.9" y="169.9">NotConnected</text>
<text x="39.8" y="175">Servo_Rail_Gnd</text>
<text x="115.4" y="175">NotConnected</text>
<text x="115.4" y="177.5">NotConnected</text>
<text x="155.9" y="177.5">NotConnected</text>
<text x="155.9" y="175">NotConnected</text>
<text x="115.4" y="180.1">NotConnected</text>
<text x="115.4" y="182.6">NotConnected</text>
<text x="115.4" y="185.2">NotConnected</text>
<text x="155.9" y="185.2">NotConnected</text>
<text x="155.9" y="182.6">NotConnected</text>
<text x="155.9" y="180.1">NotConnected</text>
<text x="178" y="184">Sheet: /</text>
<text x="178" y="181">Blue Robotics</text>
<text x="23.3" y="190.2">Servo_Rail_Gnd</text>
<text x="25" y="187.7">Servo_Rail_5V</text>
<text x="79.7" y="187.7">Power_Distribution+</text>
<text x="79.7" y="190.2">Power_Distribution-</text>
<text x="115.4" y="187.7">NotConnected</text>
<text x="115.4" y="190.2">NotConnected</text>
<text x="155.9" y="190.2">NotConnected</text>
<text x="155.9" y="187.7">NotConnected</text>
<text x="178" y="186.7">File: BlueROV2.sch</text>
<text x="115.4" y="192.8">NotConnected</text>
<text x="155.9" y="192.8">NotConnected</text>
<text x="178" y="196.9">KiCad E.D.A. kicad (2017-11-22 revision 78366f8)-master</text>
<text x="178" y="194.1">Size: A4</text>
<text x="200" y="194.1">Date: 2018-03-06</text>
<text x="263" y="194.1">Rev: 1</text>
<text x="263" y="196.9">Id: 1/1</text>
</g>
<g font-size="2.1" fill="#008484">
<text x="64.7" y="23.9">U7</text>
<text x="93.1" y="23.9">ESC</text>
<text x="169.3" y="28.2">Bar30</text>
<text x="170.9" y="25.5">U4</text>
<text x="64.7" y="44.3">U8</text>
<text x="93.1" y="44.3">ESC</text>
<text x="155" y="57.4">PowerModule</text>
<text x="160.6" y="54.8">U3</text>
<text x="64.7" y="64.6">U9</text>
<text x="93.1" y="64.6">ESC</text>
<text x="238.8" y="76.3">SOS_Leak_Detector</text>
<text x="247.6" y="73.7">U6</text>
<text x="64.1" y="84.9">U10</text>
<text x="93.1" y="84.9">ESC</text>
<text x="64.1" y="105.2">U11</text>
<text x="93.1" y="105.2">ESC</text>
<text x="192.3" y="112.1">FathomX</text>
<text x="195.5" y="109.4">U2</text>
<text x="64.1" y="125.5">U12</text>
<text x="93.1" y="125.5">ESC</text>
<text x="183.7" y="142.5">UBEC</text>
<text x="185.3" y="139.8">U1</text>
<text x="64.6" y="145.9">U?</text>
<text x="93.1" y="145.9">ESC</text>
<text x="64.6" y="166.2">U?</text>
<text x="93.1" y="166.2">ESC</text>
<text x="57.9" y="183.2">UBEC</text>
<text x="59.6" y="180.5">U5</text>
</g>
<text font-size="2.1" fill="#0000c2" x="21.6" y="184.1">To Pixhawk SBUS</text>
<g font-size="1.8" fill="#840000">
<text x="35" y="11.9">1</text>
<text x="85" y="11.9">2</text>
<text x="135" y="11.9">3</text>
<text x="185" y="11.9">4</text>
<text x="235" y="11.9">5</text>
<text x="285" y="11.9">6</text>
<text x="273.2" y="27.9">1</text>
<text x="10.4" y="35.9">A</text>
<text x="190.7" y="31.7">1</text>
<text x="190.7" y="34.3">2</text>
<text x="273.2" y="30.5">2</text>
<text x="273.2" y="33">3</text>
<text x="285.4" y="35.9">A</text>
<text x="190.7" y="36.8">3</text>
<text x="190.7" y="39.4">4</text>
<text x="218.6" y="41.9">1</text>
<text x="218.6" y="44.4">2</text>
<text x="218.6" y="47">3</text>
<text x="273.2" y="44.4">1</text>
<text x="273.2" y="47">2</text>
<text x="19.2" y="52.1">1</text>
<text x="218.6" y="49.5">4</text>
<text x="218.6" y="52.1">5</text>
<text x="273.2" y="49.5">3</text>
<text x="19.2" y="54.6">2</text>
<text x="19.2" y="57.1">3</text>
<text x="19.2" y="59.7">4</text>
<text x="218.6" y="54.6">6</text>
<text x="19.2" y="62.2">5</text>
<text x="19.2" y="64.8">6</text>
<text x="190.7" y="62.2">1</text>
<text x="190.7" y="64.8">2</text>
<text x="19.2" y="67.3">7</text>
<text x="19.2" y="69.8">8</text>
<text x="190.7" y="67.3">3</text>
<text x="190.7" y="69.8">4</text>
<text x="190.7" y="72.4">5</text>
<text x="190.7" y="74.9">6</text>
<text x="10.4" y="85.9">B</text>
<text x="285.4" y="85.9">B</text>
<text x="144.9" y="95.2">2</text>
<text x="144.9" y="92.7">3</text>
<text x="144.9" y="90.2">4</text>
<text x="213.5" y="95.2">1</text>
<text x="144.9" y="97.8">1</text>
<text x="183" y="97.8">1</text>
<text x="144.9" y="119.4">1</text>
<text x="10.4" y="135.9">C</text>
<text x="285.4" y="135.9">C</text>
<text x="137.3" y="143.5">1</text>
<text x="146.2" y="143.5">2</text>
<text x="137.3" y="146">3</text>
<text x="137.3" y="148.6">5</text>
<text x="146.2" y="146">4</text>
<text x="146.2" y="148.6">6</text>
<text x="137.3" y="151.1">7</text>
<text x="137.3" y="153.7">9</text>
<text x="145.7" y="153.7">10</text>
<text x="146.2" y="151.1">8</text>
<text x="136.8" y="156.2">11</text>
<text x="136.8" y="158.7">13</text>
<text x="136.8" y="161.3">15</text>
<text x="145.7" y="156.2">12</text>
<text x="145.7" y="158.7">14</text>
<text x="145.7" y="161.3">16</text>
<text x="136.8" y="163.8">17</text>
<text x="136.8" y="166.4">19</text>
<text x="145.7" y="166.4">20</text>
<text x="145.7" y="163.8">18</text>
<text x="136.8" y="168.9">21</text>
<text x="136.8" y="171.4">23</text>
<text x="136.8" y="174">25</text>
<text x="145.7" y="168.9">22</text>
<text x="145.7" y="171.4">24</text>
<text x="145.7" y="174">26</text>
<text x="136.8" y="176.5">27</text>
<text x="136.8" y="179.1">29</text>
<text x="145.7" y="179.1">30</text>
<text x="145.7" y="176.5">28</text>
<text x="10.4" y="185.9">D</text>
<text x="136.8" y="181.6">31</text>
<text x="136.8" y="184.1">33</text>
<text x="145.7" y="181.6">32</text>
<text x="145.7" y="184.1">34</text>
<text x="285.4" y="185.9">D</text>
<text x="136.8" y="186.7">35</text>
<text x="136.8" y="189.2">37</text>
<text x="136.8" y="191.8">39</text>
<text x="145.7" y="191.8">40</text>
<text x="145.7" y="186.7">36</text>
<text x="145.7" y="189.2">38</text>
<text x="35" y="199.9">1</text>
<text x="85" y="199.9">2</text>
<text x="135" y="199.9">3</text>
<text x="185" y="199.9">4</text>
<text x="235" y="199.9">5</text>
<text x="285" y="199.9">6</text>
</g>
<g font-size="1.8" fill="#008484">
<text x="65.8" y="27.6">SIGNAL</text>
<text x="83.4" y="27.6">Motor_Phase_A</text>
<text x="275.9" y="26.3">J11</text>
<text x="65.8" y="32.6">GND</text>
<text x="76.8" y="32.5" transform="rotate(-90 76.8 32.5)">Battery+</text>
<text x="79.4" y="32.1" transform="rotate(-90 79.4 32.1)">Battery-</text>
<text x="83.4" y="30.1">Motor_Phase_B</text>
<text x="83.4" y="32.6">Motor_Phase_C</text>
<text x="173.1" y="32.6">VCC</text>
<text x="173.3" y="35.2">SCL</text>
<text x="196.5" y="35.4">J5</text>
<text x="172.8" y="40.3">GND</text>
<text x="173.1" y="37.7">SDA</text>
<text x="197.5" y="37.7">Pixhawk I2C Port</text>
<text x="274.6" y="36.5">Lights</text>
<text x="275.9" y="41.6">J10</text>
<text x="65.8" y="47.9">SIGNAL</text>
<text x="83.4" y="47.9">Motor_Phase_A</text>
<text x="117" y="46.6">Battery 12-18V</text>
<text x="121.5" y="44.2">BT1</text>
<text x="15.6" y="49.2">Pixhawk Main Out</text>
<text x="65.8" y="53">GND</text>
<text x="76.8" y="52.9" transform="rotate(-90 76.8 52.9)">Battery+</text>
<text x="79.4" y="52.4" transform="rotate(-90 79.4 52.4)">Battery-</text>
<text x="83.4" y="50.4">Motor_Phase_B</text>
<text x="83.4" y="53">Motor_Phase_C</text>
<text x="198.6" y="50.4">Pixhawk Aux Out</text>
<text x="211.7" y="48.1">J8</text>
<text x="266.6" y="54.3">Camera Tilt Servo</text>
<text x="145.8" y="64.4">Battery+_In</text>
<text x="171.9" y="65.7">5V_Out</text>
<text x="171.9" y="63.1">5V_Out</text>
<text x="65.8" y="68.2">SIGNAL</text>
<text x="83.4" y="68.2">Motor_Phase_A</text>
<text x="83.4" y="70.7">Motor_Phase_B</text>
<text x="145.8" y="66.9">Battery-_In</text>
<text x="171.6" y="68.2">CSense</text>
<text x="171.7" y="70.7">VSense</text>
<text x="196.5" y="68.4">J6</text>
<text x="197.5" y="70.8">Pixhawk Power Port</text>
<text x="15.6" y="74.6">J9</text>
<text x="65.8" y="73.3">GND</text>
<text x="76.8" y="73.2" transform="rotate(-90 76.8 73.2)">Battery+</text>
<text x="79.4" y="72.7" transform="rotate(-90 79.4 72.7)">Battery-</text>
<text x="83.4" y="73.3">Motor_Phase_C</text>
<text x="145.8" y="72">Battery+_Out</text>
<text x="145.8" y="74.5">Battery-_Out</text>
<text x="174.1" y="75.8">GND</text>
<text x="174.1" y="73.3">GND</text>
<text x="237.2" y="82.2">GND</text>
<text x="254.6" y="83.4">Probe3</text>
<text x="254.6" y="80.9">Probe4</text>
<text x="65.8" y="88.5">SIGNAL</text>
<text x="83.4" y="88.5">Motor_Phase_A</text>
<text x="237.2" y="87.2">Signal</text>
<text x="237.2" y="84.7">VCC</text>
<text x="254.6" y="88.5">Probe1</text>
<text x="254.6" y="86">Probe2</text>
<text x="65.8" y="93.6">GND</text>
<text x="76.8" y="93.5" transform="rotate(-90 76.8 93.5)">Battery+</text>
<text x="79.4" y="93" transform="rotate(-90 79.4 93)">Battery-</text>
<text x="83.4" y="91.1">Motor_Phase_B</text>
<text x="83.4" y="93.6">Motor_Phase_C</text>
<text x="133.9" y="93.5">Pi USB</text>
<text x="138.1" y="95.9">J2</text>
<text x="219.4" y="95.1">J7</text>
<text x="188.9" y="97.7">J4</text>
<text x="189.4" y="100">USB Camera</text>
<text x="219.8" y="97.4">Pixhawk USB</text>
<text x="65.8" y="113.9">GND</text>
<text x="65.8" y="108.8">SIGNAL</text>
<text x="76.8" y="113.8" transform="rotate(-90 76.8 113.8)">Battery+</text>
<text x="79.4" y="113.4" transform="rotate(-90 79.4 113.4)">Battery-</text>
<text x="83.4" y="108.8">Motor_Phase_A</text>
<text x="83.4" y="111.4">Motor_Phase_B</text>
<text x="83.4" y="113.9">Motor_Phase_C</text>
<text x="139.6" y="116.8">Pi Ethernet</text>
<text x="143.3" y="114.5">J3</text>
<text x="202.1" y="116.5">Tether+</text>
<text x="202.5" y="119">Tether-</text>
<text x="185.2" y="120.3">Ethernet</text>
<text x="196.2" y="125" transform="rotate(-90 196.2 125)">GND</text>
<text x="198.8" y="125" transform="rotate(-90 198.8 125)">VCC</text>
<text x="65.8" y="129.2">SIGNAL</text>
<text x="83.4" y="129.2">Motor_Phase_A</text>
<text x="83.4" y="131.7">Motor_Phase_B</text>
<text x="65.8" y="134.2">GND</text>
<text x="76.8" y="134.1" transform="rotate(-90 76.8 134.1)">Battery+</text>
<text x="79.4" y="133.7" transform="rotate(-90 79.4 133.7)">Battery-</text>
<text x="83.4" y="134.2">Motor_Phase_C</text>
<text x="138.2" y="141.2">Pi Header</text>
<text x="141.3" y="138.9">J1</text>
<text x="65.8" y="149.5">SIGNAL</text>
<text x="83.4" y="149.5">Motor_Phase_A</text>
<text x="177.5" y="146.9">5V_Out</text>
<text x="177.5" y="149.5">GND</text>
<text x="188.7" y="146.9">Battery+</text>
<text x="189.2" y="149.5">Battery-</text>
<text x="65.8" y="154.6">GND</text>
<text x="76.8" y="154.5" transform="rotate(-90 76.8 154.5)">Battery+</text>
<text x="79.4" y="154" transform="rotate(-90 79.4 154)">Battery-</text>
<text x="83.4" y="152">Motor_Phase_B</text>
<text x="83.4" y="154.6">Motor_Phase_C</text>
<text x="65.8" y="169.8">SIGNAL</text>
<text x="83.4" y="169.8">Motor_Phase_A</text>
<text x="83.4" y="172.3">Motor_Phase_B</text>
<text x="65.8" y="174.9">GND</text>
<text x="76.8" y="174.8" transform="rotate(-90 76.8 174.8)">Battery+</text>
<text x="79.4" y="174.3" transform="rotate(-90 79.4 174.3)">Battery-</text>
<text x="83.4" y="174.9">Motor_Phase_C</text>
<text x="51.8" y="187.6">5V_Out</text>
<text x="51.8" y="190.1">GND</text>
<text x="63" y="187.6">Battery+</text>
<text x="63.4" y="190.1">Battery-</text>
</g>
</svg>
